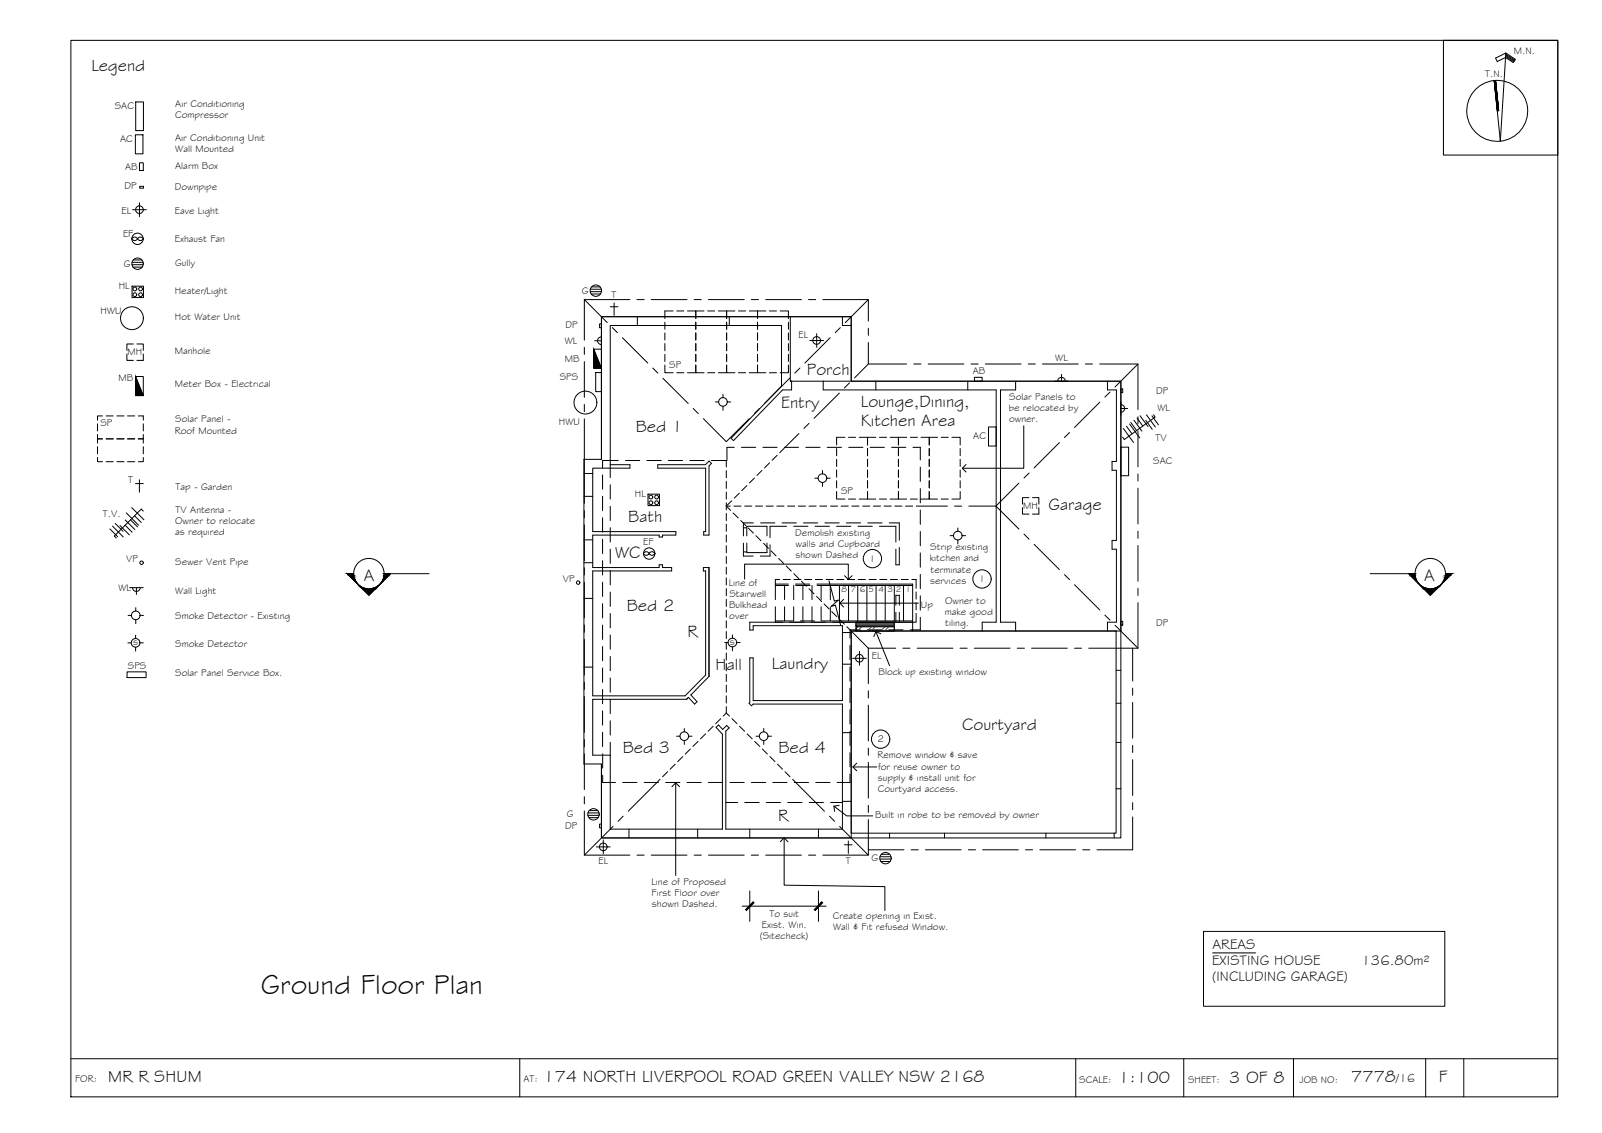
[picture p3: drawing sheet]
<svg xmlns="http://www.w3.org/2000/svg" width="420mm" height="297mm" viewBox="0 0 420 297" stroke-linecap="round" stroke-linejoin="round" font-family="sans-serif">
<!-- layer: BORDER -->
<g fill="none" stroke="#000" stroke-width=".26">
<path d="M18.6 10.6h390v277h-390zM378.6 10.6h30v30.1h-30zM394.9 14.8l2.1 1.4M394.9 14.5l2.3 1.5M394.9 14.2l2.4 1.6M394.9 13.9l2.5 1.7-.5 .8-2-1.3-2.2 1-.5-.9 2.7-1.3-1.4 23.1-1.6-15.9M392.2 21.1l.9 7.9M18.6 277.6h390M136.3 277.6v10M282.1 277.6v10M310.5 277.6v10M339.2 277.6v10"/>
<path d="M373.9 277.6v10M383.9 277.6v10"/>
<circle cx="392.7" cy="29.1" r="8"/>
</g>
<!-- layer: EXISTING -->
<g fill="none" stroke="#000" stroke-width=".26">
<path d="M157.7 83h65.6v16.9h70.7v65.5h-70.7v54.3h-65.6v-19.4h-4.6v-79.9h4.6zM167.2 83v2.3M191.3 83v2.3M207.3 99.9h59.1M207.3 83h13.7M215.9 99.9v2.3h45.4v60.9h-3.7v2.3M220.9 83h2.4v2.3h-2.4zM223.3 85.2v14.7M229.7 99.9v2.3M253.8 99.9v2.3M290.5 99.9h3.5v119.8h-136.3v-19.4M290.5 99.9h-24.1v2.3h-4v60.9h4v2.3"/>
<path d="M290.5 99.9v2.3h2.3v18.8h-1.1v2.3h1.1v18.4h-1.1v2.3h1.1v19.1h-2.3v2.3M153.1 124.1h2.4M153.1 130.1h2.4M157.7 120.4v-37.4h49.6v16.9h.3v2.3h-2.4l-12.8 13.3-.7-.6 13.3-13.7v-15.9h-45v36.5M160 121.8h5.2v.9h-9.7v16.7h21.8v.9h-3.5v.5h-.9v-.5h-17.4v8.5h17.4v-.7h.9v.7h2.4v.9h-20.7v32.7h24.2l5.4-5.4v-27.3h-.6v-.9h1.5v28.5l-4.8 4.9 1.6 1.8-.6 .6-1.6-1.8-.5 .5h-24.6v14.7h4.5v19.4h29.5v-24.9l-1.7-1.8 .7-.6 1 1.1 1.1-1 .6 .7-.8 .8v25.7h30.5v-32.8h-23.4l-.4 .4-.6-.6 .1-.2v-11.7h.9v11.2h23.4v-19.7h-23.4v1.2h-.9v-2.1h42.8v2.3M160 121.8v3.4M160 127.1v3.7M160 132.7v3.8M160 138.3v3.8M172.5 121.8h12.5l1-.9 .6 .6-.6 .6v18.2h-1.4v-.9h.5v-16.7h-12.6zM195 138.4h.9M197.6 137.1h-2.6v3.4"/>
<path d="M199.5 137.1h3.7M205.1 137.1h3.8M206.3 138h-4.3v2.9M208.2 138h3.7M210.7 137.1h3.8M213.8 138h3.7M216.4 137.1h3.7M219.4 138h3.7M222 137.1h3.7M225 138h3.8M227.6 137.1h3.8M230.7 138h4.3v4.1"/>
<path d="M233.2 137.1h2.7v4.5M153.1 156.9h2.4M153.1 147.5h2.4M153.1 141.5h2.4M160 144v3.7M160 149.6v3.7M160 155.2v3.8M195 142.4v3.4h2.5M195 144.7h.9M195.9 140.5v-2.5h5.3v2.5M195.9 142.4v2.5h5.3v-2.5M202 142.8v3h-2.6"/>
<path d="M235 158.7v-2.6h.9v2.6M235.9 143.5v4.6h-.9v-4.1M153.1 174.9h2.4M160 160.8v3.8M160 166.5v3.7M160 172.1v3.7M160 177.7v3.8M220.9 165.8h2.4M220.9 174.1h2.4M223.3 165.4h69.4v53h-69.4zM224.5 163.1v2.3M234.6 163.1v2.3"/>
<path d="M235 160.5v2.6M235.9 160.5v2.6M292.7 175.7h1.3M160 183.3v3.8M160 189v3.7M160 194.6v3.4M220.9 192.1h2.4M292.7 184.4h1.3M292.7 194.6h1.3M165 217.4v2.3M183 217.4v2.3M190.4 210.4h3.1"/>
<path d="M195.3 210.4h3.8M196.6 217.4v2.3M201 210.4h3.7M206.6 210.4h3.7M212.2 210.4h3.8M214.7 217.4v2.3M217.8 210.4h3.1M220.9 210.1h2.4M233.3 218.4v1.3M247.7 218.4v1.3M274.3 218.4v1.3M292.2 218.4v1.3"/>
<path d="M292.7 206.8h1.3"/>
</g>
<!-- layer: ROOFPLAN EXIST. -->
<g fill="none" stroke="#000" stroke-width=".26">
<path d="M153.3 78.5l6 6.1M165.2 78.5h-11.9v10.7M167.1 78.5h1.8M170.8 78.5h9.4M182.1 78.5h1.8M185.8 78.5h9.4M197 78.5h1.9M200.8 78.5h9.4M212.1 78.5h1.8M215.8 78.5h11.9v5.7M227.7 78.5l-6 6.1M153.3 91.1v1.8"/>
<path d="M153.3 94.8v9.4M160.6 85.9l1.3 1.3M163.2 88.5l6.7 6.7M171.2 96.5l1.3 1.3M173.8 99.2l6.7 6.6M207.1 99.2l-6.6 6.6M209.8 96.5l-1.3 1.3M217.7 88.5l-6.6 6.7M220.4 85.9l-1.3 1.3M227.7 89.8v5.6h10.1M227.7 86.1v1.8M227.7 95.4l-3.6 3.7"/>
<path d="M239.7 95.4h1.8M243.4 95.4h9.4M254.7 95.4h1.8M258.4 95.4h9.4M269.7 95.4h1.8M273.4 95.4h9.4M284.7 95.4h1.8M288.4 95.4h10.1v12M298.5 95.4l-6.1 6.1M153.3 109.8v22.2M153.3 106v1.9M181.8 107.1l1.3 1.3"/>
<path d="M184.5 109.8l6 6 6-6M199.2 107.1l-1.3 1.3M203.8 119.4l-1.3 1.3M209.5 113.7l-5 5M212.2 111l-1.4 1.3M220.1 103.1l-6.6 6.6M222.8 100.4l-1.3 1.3M277.8 116l-6.6 6.7M280.5 113.4l-1.3 1.3M288.4 105.4l-6.6 6.7M291.1 102.8l-1.3 1.3M298.5 109.3v1.8"/>
<path d="M298.5 113v9.4M153.3 133.9v1.9M153.3 137.6v9.4M190.5 120.7v1.7M190.5 123.4v1.8M190.5 126.2v1.9M190.5 129v1.9M190.5 131.8v1.9M190.5 134.6v1.9M190.5 137.4v1.9M190.5 132.7h1M190.5 132.7l1.1 1.1"/>
<path d="M191.9 131.3l-1.4 1.4M192.3 134.5l1.3 1.3M192.5 132.7h1.9M193.9 129.3l-1.3 1.3M194.3 136.5l1.3 1.3M195.3 132.7h1.9M195.9 127.3l-1.4 1.3M196.3 138.4l1.3 1.4M197.9 125.3l-1.4 1.3M198.1 132.7h1.9M199.8 123.3l-1.3 1.3M200.9 132.7h1.9"/>
<path d="M201.8 121.3l-1.3 1.4M203.7 132.7h1.9M206.6 132.7h1.8M209.4 132.7h1.9M212.2 132.7h1.8M215 132.7h1.9M217.8 132.7h1.9M220.6 132.7h1.9M223.4 132.7h1.9M226.2 132.7h1.9M229.1 132.7h1.8M231.9 132.7h1.9"/>
<path d="M234.7 132.7h1.8M237.5 132.7h1.9M240.3 132.7h8.2M250.3 132.7h1.9M254.1 132.7h7.1M261.2 132.7l6 6M267.2 126.7l-6 6M269.9 124l-1.3 1.3M298.5 124.2v1.9M298.5 128v9.4M298.5 139.2v1.9M153.3 148.9v1.8"/>
<path d="M153.3 152.6v9.4M190.5 140.2v1.9M190.5 143.1v1.8M190.5 145.9v1.8M190.5 148.7v1.9M190.5 151.5v1.9M190.5 154.3v1.9M190.5 157.1v1.9M190.5 159.9v1.9M198.3 140.4l1.3 1.4M200.2 142.4l1.4 1.4M202.2 144.4l1.3 1.3"/>
<path d="M204.2 146.4l1.3 1.3M206.2 148.4l1.3 1.3M208.2 150.4l1.3 1.3M210.2 152.4l1.3 1.3M212.2 154.4l1.3 1.3M214.2 156.4l1.3 1.3M216.1 158.3l1.4 1.4M268.6 140l1.3 1.4M271.2 142.7l6.6 6.6M279.2 150.7l1.3 1.3M281.8 153.3l6.6 6.6M298.5 158v11.9h-13"/>
<path d="M298.5 143v9.4M298.5 154.3v1.8M153.3 163.9v1.8M153.3 167.6v9.4M153.3 178.9v1.9M190.5 162.7v1.9M190.5 165.6v1.8M190.5 168.4v1.8M190.5 171.2v1.9M190.5 174v1.9M190.5 176.8v1.9M190.5 179.6v1.9"/>
<path d="M218.1 160.3l1.4 1.4M220.1 162.3l1.4 1.4M222.1 164.3l5.6 5.6M227.7 169.9v9.4M227.7 169.9h7.2M236.8 169.9h1.9M240.5 169.9h9.4M251.8 169.9h1.9M255.5 169.9h9.4M266.8 169.9h1.9M270.5 169.9h9.4M281.8 169.9h1.9"/>
<path d="M289.8 161.3l1.3 1.3M292.4 163.9l6.1 6M297.1 169.9v8.7M153.3 182.6v9.4M153.3 193.9v1.8M153.3 197.6v9.4M179.1 198.3l-1.4 1.4M181.1 196.4l-1.4 1.3M183.1 194.4l-1.4 1.3M185 192.4l-1.3 1.3M187 190.4l-1.3 1.3M189 188.4l-1.3 1.3"/>
<path d="M190.5 186.9l.8 .8M190.5 186.9l-.8 .8M190.5 182.4v1.9M190.5 185.2v1.7M192 188.4l1.3 1.3M194 190.4l1.3 1.3M195.9 192.4l1.4 1.3M197.9 194.4l1.4 1.3M199.9 196.4l1.4 1.3M201.9 198.3l1.3 1.4M227.7 181.1v1.9M227.7 184.9v9.3"/>
<path d="M227.7 196.1v1.9M227.7 199.9v9.3M297.1 180.4v1.9M297.1 184.2v9.3M297.1 195.4v1.9M297.1 199.2v9.3M153.3 212.6v11.6h11.9M153.3 208.9v1.8M160.8 216.7l-7.5 7.5M163.4 214l-1.3 1.3M173.1 204.3l-8.3 8.4M175.1 202.3l-1.3 1.4"/>
<path d="M177.1 200.3l-1.3 1.4M203.9 200.3l1.3 1.4M205.9 202.3l1.3 1.4M207.9 204.3l8.3 8.4M217.6 214l1.3 1.3M220.2 216.7l7.5 7.5M227.7 214.9v9.3h-11.9M227.7 211.1v1.9M297.1 214.2v8.6h-9.4M297.1 210.4v1.9M167.1 224.2h1.8M170.8 224.2h9.4"/>
<path d="M182.1 224.2h1.8M185.8 224.2h9.4M197 224.2h1.9M200.8 224.2h9.4M212.1 224.2h1.8M227.7 222.8h9.4M239 222.8h1.8M242.7 222.8h9.4M254 222.8h1.8M257.7 222.8h9.4M269 222.8h1.8M272.7 222.8h9.4"/>
<path d="M284 222.8h1.8"/>
</g>
<!-- layer: NEWWORK -->
<g fill="none" stroke="#000" stroke-width=".26">
<path d="M192.6 117.3h-1.9v3.4h-4.2M194.4 117.3h3.8M200.1 117.3h3.7M205.7 117.3h3.8M211.3 117.3h3.8M216.9 117.3h3.8M222.6 117.3h3.7M228.2 117.3h3.8M233.8 117.3h3.8M239.4 117.3h2v3.3M158 124.5v3.7M158 130.1v3.8"/>
<path d="M158 135.8v3.7M162.2 120.7h-4.2v1.9M164 120.7h3.8M169.7 120.7h3.7M175.3 120.7h3.7M180.9 120.7h3.8M241.4 122.5v3.7M241.4 128.1v3.7M241.4 133.7v3.8M241.4 139.3v3.8M158 141.4v3.7M158 147v3.7"/>
<path d="M158 152.6v3.8M158 158.3v3.7M204.5 151.9h-1.1v1.2M205.4 151.9h1.9M208.2 151.9h1.9M211 151.9h1.9M213.9 151.9h1.8M216.6 151.9h1.9M219.5 151.9h1.8M222.3 151.9h1.9M225.1 151.9h1.9M227.9 151.9h1.9"/>
<path d="M230.7 151.9h1.9M233.5 151.9h1.9M236.4 151.9h1.8M239.1 151.9h1.2v2.4M240.3 155.2v1.9M240.3 158v1.9M241.4 145v3.7M241.4 150.6v3.7M241.4 156.2v3.8M158 163.9v3.7M158 169.5v3.7M158 175.1v3.8"/>
<path d="M222.9 169.2v3.7M222.9 174.8v3.8M224.5 163.1h10.1v1h-10.1zM224.5 164.3h10.1v1.1h-10.1zM225.6 165.1h-2.7v2.2M227.5 165.1h3.7M233.1 165.1h3.7M240.3 160.8v2.3h-.9M241.4 161.8v3.3h-2.7M158 180.8v3.7M158 186.4v3.7M158 192v3.7"/>
<path d="M158.1 197.6v3.8M222.9 180.4v3.8M222.9 186.1v3.7M222.9 191.7v3.7M222.9 197.3v3.8M158.1 203.3v1.8h3.3M163.3 205.1h3.8M168.9 205.1h3.8M174.6 205.1h3.7M180.2 205.1h3.7M185.8 205.1h3.8M191.4 205.1h3.8"/>
<path d="M197.1 205.1h3.7M202.7 205.1h3.7M208.3 205.1h3.8M213.9 205.1h3.8M222.9 202.9v2.2h-3.4"/>
</g>
<!-- layer: SECTION POINT -->
<g fill="#000" stroke="#000" stroke-width=".26">
<path d="M93.5 152.8l.4 .4zM94.3 153.6l.5 .3zM95.1 154.4h3.3l-1.6 1.7zM99.2 153.6l.4-.4zM99.9 152.8l-.3 .4zM371.9 152.8l.4 .4zM372.3 153.2l.4 .4zM373.5 154.4h3.3l-1.7 1.7zM377 153.9l.6-.3zM378.3 152.8l-.3 .4z"/>
<path d="M91.1 150.4l.5 .5h1.2zM91.1 150.4h1.7v.5z"/>
<path d="M91.6 150.9l.5 .5h.8zM91.6 150.9h1.2l.1 .5z"/>
<path d="M92.1 151.4l.5 .5h.5zM92.1 151.4h.8l.2 .5z"/>
<path d="M92.6 151.9l.7 .5zM92.6 151.9h.5l.2 .5z"/>
<path d="M93.1 152.4l.5 .4zM93.1 152.4l.5 .4z"/>
<path d="M94.3 153.6l.5 .3zM93.9 153.2l.5 .4z"/>
<path d="M94.6 153.9l.3 .2h.5zM94.6 153.9l.8 .2z"/>
<path d="M94.9 154.1l.1 .2h.9zM94.9 154.1l1 .2z"/>
<path d="M95 154.3l1.5 .1zM95 154.3l1.5 .1z"/>
<path d="M97 154.4h1.4zM97.6 154.3h.9z"/>
<path d="M97.6 154.3h.9l-.3-.2zM98.2 154.1h.5l-.2 .2z"/>
<path d="M98.2 154.1h.5v-.2zM98.7 153.9h.2l-.2 .2z"/>
<path d="M98.7 153.9l.5-.3zM99.2 153.6l-.3 .3z"/>
<path d="M100.2 152.4l-.3 .4zM100.2 152.4h.2l-.4 .4z"/>
<path d="M100.5 151.9l-.3 .5h.2zM100.5 151.9h.4l-.5 .5z"/>
<path d="M100.6 151.4l-.1 .5h.4zM100.6 151.4h.8l-.5 .5z"/>
<path d="M100.7 150.9l-.1 .5h.8zM100.7 150.9h1.2l-.5 .5z"/>
<path d="M100.8 150.4l-.1 .5h1.2zM100.8 150.4h1.6l-.5 .5z"/>
<path d="M370 150.9l1.1-.5 .1 .5zM369.5 150.4l.5 .5 1.1-.5z"/>
<path d="M370.5 151.4l.7-.5v.5zM370 150.9l.5 .5 .7-.5z"/>
<path d="M371.2 151.4l.2 .5h-.4zM370.5 151.4l.5 .5 .2-.5z"/>
<path d="M371.4 151.9l.3 .5h-.2zM371 151.9l.5 .5-.1-.5z"/>
<path d="M371.7 152.4l.2 .4zM371.5 152.4l.4 .4-.2-.4z"/>
<path d="M372.7 153.6l.5 .3zM372.7 153.6l.3 .3z"/>
<path d="M373.2 153.9l.5 .2h-.5zM373 153.9l.2 .2v-.2z"/>
<path d="M373.4 154.3l.3-.2 .6 .2zM373.2 154.1l.2 .2 .3-.2z"/>
<path d="M373.5 154.4h1.3zM373.4 154.3h.9z"/>
<path d="M375.4 154.4l1.5-.1zM375.4 154.4l1.5-.1z"/>
<path d="M376 154.3l1-.2-.1 .2zM376 154.3l1-.2z"/>
<path d="M376.5 154.1l.8-.2-.3 .2zM376.5 154.1l.8-.2z"/>
<path d="M377 153.9l.6-.3zM377.5 153.6l.5-.4z"/>
<path d="M378.3 152.8l.5-.4zM378.6 152.4l-.3 .4 .5-.4z"/>
<path d="M378.6 152.4l.7-.5zM378.8 151.9l-.2 .5 .7-.5z"/>
<path d="M378.8 151.9l.9-.5-.4 .5zM379 151.4l-.2 .5 .9-.5z"/>
<path d="M379 151.4l1.3-.5-.6 .5zM379.1 150.9l-.1 .5 1.3-.5z"/>
<path d="M379.1 150.9l1.7-.5-.5 .5zM379.1 150.4v.5l1.7-.5z"/>
</g>
<g fill="none" stroke="#000" stroke-width=".26">
<path d="M92.8 150.4h-1.7l5.7 5.7 5.6-5.7M100.8 150.4h11.7M359.4 150.4h11.7M369.5 150.4l5.6 5.7 5.7-5.7h-1.7"/>
<circle cx="96.7" cy="150.4" r="4"/>
<circle cx="375.1" cy="150.4" r="4"/>
</g>
<!-- layer: SERVICES -->
<g fill="none" stroke="#000" stroke-width=".26">
<path d="M35.5 35.3h2v5h-2zM35.6 26.7h2v7.5h-2zM34.8 55h3.6M36.6 42.7h1v2h-1zM36.6 53.2v3.6M36.6 48.8h1v.5h-1zM34.6 69.4h3M34.6 75h3v3h-3zM34.6 68.8h2.9M34.8 62.4a.86 .86 0 0 1 1.3 .2 .86 .86 0 0 1-1.5 0zM34.9 70h2.4M35 68.1h2.2"/>
<path d="M36.1 62.6a.86 .86 0 0 1 1.5 0M36.1 62.6a.86 .86 0 0 0 1.5 0M154.8 76.5h3M154.8 75.8h2.9M155.1 77.1h2.4M155.2 75.2h2.2M161.1 79.4v3.3M33.3 92.8v1.7h1.7M35 90.2h-1.7v1.7M35.5 98.7v5h2.1l-2.1-5h2.1v5M35.9 90.2h1.7v1.7M37.6 92.8v1.7h-1.7"/>
<path d="M155.7 91.5v5h2l-2-5h2v5M155.9 89.3h1.8M156.2 97.7h1.5v5h-1.5zM157.3 84.9h.4v1h-.4zM157.7 88.3a1.01 1.01 0 0 0-1 1 1.01 1.01 0 0 0 1 1M157.7 87.5v3.6M160 80.4h2.1M174.4 95.7v2h2.2M174.4 84.5v1.8M174.4 87.3v1.8M174.4 90.1v1.9M174.4 92.9v1.9"/>
<path d="M176.6 81.5h-2.2v2M177.5 81.5h1.9M177.5 97.7h1.9M180.3 81.5h2.2v2v-2h2.1M180.3 97.7h2.2v-2v2h2.1M182.5 84.5v1.8M182.5 87.3v1.8M182.5 90.1v1.9M182.5 92.9v1.9M185.6 81.5h1.9M185.6 97.7h1.9M188.4 81.5h2.2v2v-2h2.2"/>
<path d="M188.4 97.7h2.2v-2v2h2.2M190.6 84.5v1.8M190.6 87.3v1.8M190.6 90.1v1.9M190.6 92.9v1.9M193.7 81.5h1.9M193.7 97.7h1.9M196.5 81.5h2.2v2v-2h2.2M196.5 97.7h2.2v-2v2h2.2M198.7 84.5v1.8M198.7 87.3v1.8M198.7 90.1v1.9"/>
<path d="M198.7 92.9v1.9M201.8 81.5h1.9M201.8 97.7h1.9M204.6 81.5h2.2v2M206.8 95.7v2h-2.2M206.8 84.5v1.8M206.8 87.3v1.8M206.8 90.1v1.9M206.8 92.9v1.9M212.4 89.3h3.6M214.2 87.5v3.6M255.6 98.9h2v1h-2z"/>
<path d="M276.6 99.9h3.6M277.4 99.9a1.01 1.01 0 0 1 1-1 1.01 1.01 0 0 1 1 1M278.4 98.1v1.8M25.6 113.9v1.2h1.3h-1.3v1.1M25.6 119.9v1.1h1.3M25.6 111.1v1.9M25.6 117.1v1.9M26.9 109h-1.3v1.2M27.8 115.1h1.9M27.8 109h1.9M30.7 115.1h1.8M30.7 109h1.8"/>
<path d="M33.5 115.1h1.8M33.5 109h1.8M36.3 109h1.3v1.2M37.6 113.9v1.2h-1.3h1.3v1.1M37.6 119.9v1.1h-1.3M37.6 111.1v1.9M37.6 117.1v1.9M187.6 105.4h.9M189.6 103.4v.9M189.6 106.5v1.1M190.7 105.4h1M219.4 117.6v1.9"/>
<path d="M221.6 114.7h-2.2v2M222.5 114.7h1.9M225.3 114.7h2.2v2v-2h2.2M227.5 117.6v1.9M230.6 114.7h1.9M233.5 114.7h2.1v2v-2h2.2M235.6 117.6v1.9M238.7 114.7h1.9M241.6 114.7h2.1v2v-2h2.2M243.7 117.6v1.9M246.8 114.7h1.9M249.6 114.7h2.2v2"/>
<path d="M251.8 117.6v1.9M259.3 111.9h2v5h-2zM294 106.1a1.01 1.01 0 0 1 1 1 1.01 1.01 0 0 1-1 1M294 117.2h2v7.5h-2zM294 101.9h.5v1h-.5zM294 107.1h1.8M294 105.3v3.6M294.6 112.3l2.7 3.7M295.4 111.7l1.5 2M296.3 111.2l2.6 3.6M296.6 110.8l1.5 2.1M297.4 110.2l2.1 2.8"/>
<path d="M298.2 109.6l1.5 2.1M299 109l2.1 2.8M300.5 110.2l1.7 2.4M300.7 108.7l2.3 3.3M302.1 109l1.7 2.4M302.5 108.7l.5 .6-8.1 5.9-.5-.6M27.8 121h1.9M28.8 138.7l2.1 2M29.5 137.9l2.8 2.9M30.2 137.2l2.1 2.1M30.7 121h1.8M31.5 137.8l2.4 2.4"/>
<path d="M32.8 137.7l1.9 1.8M32.9 136.3l2.5 2.5M33.1 134.5l3.2 3.2M33.5 121h1.8M34.2 136.3l1.9 1.8M34.5 133.1l3.2 3.2M35.3 135.2l1.7 1.8M35.5 126.8h2.1M36.6 125.8v3.2M37.6 134l-.6-.5-7 7 .5 .6M170 129.6h3v3h-3zM213.7 125.4h.9"/>
<path d="M215.7 123.4v.8M215.7 126.5v1M216.8 125.4h.9M219.4 128.9v1.9h2.2M219.4 120.4v1.9M219.4 123.2v1.9M219.4 126v1.9M222.5 130.8h1.9M225.3 130.8h2.2v-1.9v1.9h2.2M227.5 120.4v1.9M227.5 123.2v1.9M227.5 126v1.9"/>
<path d="M230.6 130.8h1.9M233.5 130.8h2.1v-1.9v1.9h2.2M235.6 120.4v1.9M235.6 123.2v1.9M235.6 126v1.9M238.7 130.8h1.9M241.6 130.8h2.1v-1.9v1.9h2.2M243.7 120.4v1.9M243.7 123.2v1.9M243.7 126v1.9M246.8 130.8h1.9M251.2 138.4v.9"/>
<path d="M251.8 128.9v1.9h-2.2M251.8 120.4v1.9M251.8 123.2v1.9M251.8 126v1.9M268.2 133.1v1.7h1.7M269.9 130.5h-1.7v1.7M270.8 130.5h1.7v1.7M272.5 133.1v1.7h-1.7M34 154.1h3.6M34.8 154.1a1.01 1.01 0 0 0 1 1 1.01 1.01 0 0 0 1-1M35.6 159.3v.9M35.8 154.1v1.8"/>
<path d="M168.9 144.9a.86 .86 0 0 1 1.4 .2 .84 .84 0 0 1-.8 .5 .84 .84 0 0 1-.8-.5zM170.4 144.9a.86 .86 0 0 1 1.4 .2 .84 .84 0 0 1-.8 .5 .84 .84 0 0 1-.8-.5zM249.2 140.4h.9M251.2 141.6v1M252.4 140.4h.8M33.3 176.1h5v1.5h-5zM33.5 168.5h.9M33.6 161.3h.9M35.6 166.5v.9M35.6 169.7v1M35.6 162.5v1M36.7 168.5h.9"/>
<path d="M36.7 161.3h.9M190.1 168.5h.9M192.1 166.4v.9M192.1 169.6v1M193.2 168.5h.9M223.6 172.6h3.6M225.4 170.8v3.6M294 162.9h.5v1h-.5zM177.4 193h1M179.5 191v.9M179.5 194.1v1.1M180.6 193h.9"/>
<path d="M198.3 193h.9M200.3 191v.9M200.3 194.1v1.1M201.5 193h.8M154.2 213.8h2.9M154.2 213.1h2.9M154.5 214.4h2.4M154.5 212.5h2.3M157.3 216h.4v1h-.4zM156.4 222h3.6M158.2 220.2v3.6M221.5 221.5h2"/>
<path d="M222.5 220.5v3.2M230.8 225.2h2.9M230.8 224.6h2.9M231 225.9h2.5M231.1 224h2.2"/>
<circle cx="36.6" cy="55" r="1.01"/>
<circle cx="35.4" cy="77.3" r=".5"/>
<circle cx="35.4" cy="75.8" r=".5"/>
<circle cx="36.1" cy="62.6" r="1.49"/>
<circle cx="36.1" cy="69.1" r="1.49"/>
<circle cx="36.9" cy="77.3" r=".5"/>
<circle cx="36.9" cy="75.8" r=".5"/>
<circle cx="156.3" cy="76.2" r="1.49"/>
<circle cx="34.6" cy="83.4" r="3"/>
<circle cx="214.2" cy="89.3" r="1.01"/>
<circle cx="153.5" cy="105.5" r="3"/>
<circle cx="189.6" cy="105.4" r="1.13"/>
<circle cx="170.7" cy="131.8" r=".5"/>
<circle cx="170.7" cy="130.3" r=".5"/>
<circle cx="172.2" cy="131.8" r=".5"/>
<circle cx="172.2" cy="130.3" r=".5"/>
<circle cx="215.7" cy="125.4" r="1.13"/>
<circle cx="37.1" cy="147.5" r=".46"/>
<circle cx="151.6" cy="152.7" r=".46"/>
<circle cx="170.3" cy="145.1" r="1.49"/>
<circle cx="251.2" cy="140.4" r="1.13"/>
<circle cx="35.6" cy="168.5" r="1.13"/>
<circle cx="35.6" cy="161.3" r="1.13"/>
<circle cx="192.1" cy="168.4" r="1.13"/>
<circle cx="225.4" cy="172.6" r="1.01"/>
<circle cx="179.5" cy="193" r="1.13"/>
<circle cx="200.3" cy="193" r="1.13"/>
<circle cx="155.7" cy="213.5" r="1.49"/>
<circle cx="158.2" cy="222" r="1.01"/>
<circle cx="232.2" cy="225" r="1.49"/>
</g>
<path d="M35.5 98.7l2.1 5h-2.1zM155.7 91.5l2 5h-2z" fill="#000" stroke="#000" stroke-width=".26"/>
<!-- layer: 0 -->
<g fill="none" stroke="#000" stroke-width=".26">
<path d="M268.5 111.6v11.2h-16.1M253.4 121.8l-1 1 1 1M195.3 151.8v-3.9h27.2v4M220.3 158.1h20.6M221.3 157.1l-1 1 1 1M221.5 150.9l1 1 1-1M229.7 165.6l3.6 8.9M231 166.2l-1.3-.6-.5 1.3M176.2 206.3l1-1.1 1 1.1M177.2 205.2v24.3M205.7 219.7v12.4l26.4 .3v6.3M218.7 211.3l3.4 2.6h6.8"/>
<path d="M220.1 211.2l-1.4 .1 .2 1.4M223.7 201.1h6.2M224.7 200.1l-1 1 1 1M204.6 220.7l1.1-1 1 1"/>
</g>
<!-- layer: HATCH -->
<path d="M224.5 163.1l10.1 1v-1zM224.5 163.1l10.1 1h-10.1z" fill="#545454" stroke="#545454" stroke-width=".26"/>
<path d="M225 164.3l-.5 .5M226 164.3l-1.1 1.1M228.5 164.3l-1.1 1.1M229.5 164.3l-1.1 1.1M232.1 164.3l-1.1 1.1M233.1 164.3l-1.1 1.1M234.6 165.4h-.1" fill="none" stroke="#545454" stroke-width=".26"/>
<!-- layer: STAIRS -->
<g fill="none" stroke="#000" stroke-width=".26">
<path d="M203.4 159.1v4h1.9M203.4 153.5h3.4M205.8 153.5v3.7M205.8 159.1v3.7M206.8 153.1h-3.4v4.1M208.2 153.5v3.7M208.2 159.1v3.7M208.6 153.1h3.8M208.7 153.5h3.7M210.6 153.5v3.7M210.6 159.1v3.7M213 153.5v3.7"/>
<path d="M213 159.1v3.7M214.3 153.1h25.1v10h-21M214.3 153.5h25.1M215.4 153.5v3.7M215.4 159.1v3.7M217.8 153.5v3.7M217.8 159.1v3.7M220.2 153.5v9.3M222.6 153.5v9.3M225 153.5v9.3M227.4 153.5v9.3M229.8 153.5v9.3"/>
<path d="M232.2 153.5v9.3M234.6 153.5v9.3M237 153.5v9.3M203.4 162.8h4.6M207.1 163.1h3.8M209.9 162.8h3.7M212.8 163.1h3.7M215.5 162.8h23.9"/>
</g>
<!-- layer: 0.13 -->
<path d="M217.4 152.3l1.4 5.3 1.1-.3-1.9 1.7 1.1-.3 1.4 5.3" fill="none" stroke="#000" stroke-width=".26"/>
<!-- layer: BORDER -->
<g fill="#000" stroke="#000" stroke-width=".26">
<path d="M391.9 21.1l.9 8zM391.9 21.1h.3l.6 8z"/>
<path d="M392.2 21.1l.6 8 .3-.1zM392.2 21.1l.9 7.9z"/>
</g>
<!-- layer: TEXT -->
<g fill="none" stroke="#000" stroke-width=".26">
<path d="M315.6 244.2h63.3v19.6h-63.3zM318 249.8h11.3"/>
<circle cx="228.8" cy="146.5" r="2.4"/>
<circle cx="257.6" cy="151.8" r="2.4"/>
<circle cx="231" cy="193.8" r="2.4"/>
</g>
<!-- layer: DIMENSION -->
<path d="M194.7 237.6h21.9M196.6 233.6v8M214.7 233.6v8" fill="none" stroke="#000" stroke-width=".26"/>
<!-- layer: 0 -->
<g fill="#000" stroke="#000" stroke-width=".26">
<path d="M197.6 236.5l-1.8 2.2 2-2zM195.5 238.5l2.1-2-1.8 2.2z"/>
<path d="M213.6 238.5l.2 .2 1.7-2.2zM215.5 236.5l.3 .2-2 2z"/>
</g>
<text font-size="7.5" x="68.4" y="260.5">Ground Floor Plan</text>
<g font-size="4.5">
<text x="24" y="18.6">Legend</text>
<text x="211.6" y="98.2">Porch</text>
<text x="204.8" y="107.1">Entry</text>
<text x="225.8" y="106.8">Lounge,Dining,</text>
<text x="166.7" y="113.3">Bed 1</text>
<text x="225.8" y="111.8">Kitchen Area</text>
<text x="164.8" y="136.9">Bath</text>
<text x="275" y="133.7">Garage</text>
<text x="161.3" y="146.2">WC</text>
<text x="95.4" y="152.3">A</text>
<text x="373.6" y="152.3">A</text>
<text x="164.4" y="160.3">Bed 2</text>
<text x="180.3" y="167">R</text>
<text x="187.7" y="175.6">Hall</text>
<text x="202.5" y="175.4">Laundry</text>
<text x="252.3" y="191.3">Courtyard</text>
<text x="163.3" y="197.3">Bed 3</text>
<text x="204.2" y="197.4">Bed 4</text>
<text x="204.1" y="215.2">R</text>
<text x="28.4" y="283.6">MR R SHUM</text>
<text x="142.6" y="283.6">174 NORTH LIVERPOOL ROAD GREEN VALLEY NSW 2168</text>
<text x="293.3" y="283.9">1:100</text>
<text x="322.3" y="283.9">3 OF 8</text>
<text x="354.4" y="283.8">7778</text>
<text x="377.4" y="283.7">F</text>
</g>
<g font-size="3.7">
<text x="318" y="248.8">AREAS</text>
<text x="317.9" y="253">EXISTING HOUSE</text>
<text x="317.9" y="257.2">(INCLUDING GARAGE)</text>
<text x="357.1" y="253">136.80m²</text>
</g>
<text font-size="3.2" x="366.2" y="283.8">/16</text>
<g font-size="2.6">
<text x="397" y="14.1">M.N.</text>
<text x="389.5" y="20.3">T.N.</text>
<text x="30.1" y="28.5">SAC</text>
<text x="46" y="28.1">Air Conditioning</text>
<text x="45.9" y="31">Compressor</text>
<text x="31.5" y="37.2">AC</text>
<text x="45.9" y="36.9">Air Conditioning Unit</text>
<text x="46" y="39.9">Wall Mounted</text>
<text x="32.8" y="44.5">AB</text>
<text x="45.9" y="44.4">Alarm Box</text>
<text x="32.6" y="49.5">DP</text>
<text x="45.8" y="49.9">Downpipe</text>
<text x="31.9" y="56">EL</text>
<text x="45.9" y="56.2">Eave Light</text>
<text x="32.3" y="62.2">EF</text>
<text x="45.9" y="63.3">Exhaust Fan</text>
<text x="32.5" y="69.9">G</text>
<text x="45.9" y="69.8">Gully</text>
<text x="31.1" y="75.8">HL</text>
<text x="45.8" y="77.1">Heater/Light</text>
<text x="152.6" y="77">G</text>
<text x="26.4" y="82.4">HWU</text>
<text x="45.9" y="84">Hot Water Unit</text>
<text x="160.4" y="78.1">T</text>
<text x="148.3" y="85.9">DP</text>
<text x="209.4" y="88.7">EL</text>
<text x="33.4" y="93.1">MH</text>
<text x="45.8" y="92.7">Manhole</text>
<text x="148.1" y="90.2">WL</text>
<text x="148.1" y="94.8">MB</text>
<text x="276.8" y="94.5">WL</text>
<text x="31" y="99.9">MB</text>
<text x="45.8" y="101.5">Meter Box - Electrical</text>
<text x="146.8" y="99.7">SPS</text>
<text x="175.5" y="96.5">SP</text>
<text x="255.1" y="98.1">AB</text>
<text x="264.6" y="107.7">be relocated by</text>
<text x="264.7" y="104.8">Solar Panels to</text>
<text x="303.3" y="103.2">DP</text>
<text x="303.5" y="107.7">WL</text>
<text x="26.3" y="111.6">SP</text>
<text x="45.8" y="113.7">Roof Mounted</text>
<text x="45.9" y="110.7">Solar Panel -</text>
<text x="146.6" y="111.4">HWU</text>
<text x="264.7" y="110.6">owner.</text>
<text x="255.3" y="115.2">AC</text>
<text x="303.1" y="115.6">TV</text>
<text x="302.5" y="121.7">SAC</text>
<text x="33.6" y="126.7">T</text>
<text x="46" y="128.4">Tap - Garden</text>
<text x="166.5" y="130.4">HL</text>
<text x="220.6" y="129.6">SP</text>
<text x="27" y="135.6">T.V.</text>
<text x="45.9" y="137.4">Owner to relocate</text>
<text x="46" y="134.5">TV Antenna -</text>
<text x="268.3" y="133.4">MH</text>
<text x="46" y="140.3">as required</text>
<text x="168.7" y="142.8">EF</text>
<text x="208.6" y="140.4">Demolish existing</text>
<text x="208.6" y="143.3">walls and Cupboard</text>
<text x="33.1" y="147.4">VP</text>
<text x="45.9" y="148.2">Sewer Vent Pipe</text>
<text x="208.6" y="146.3">shown Dashed</text>
<text x="228" y="147.3">1</text>
<text x="243.9" y="147.2">kitchen and</text>
<text x="244" y="144.3">Strip existing</text>
<text x="31.1" y="155">WL</text>
<text x="46" y="155.7">Wall Light</text>
<text x="147.6" y="152.6">VP</text>
<text x="191.2" y="153.6">Line of</text>
<text x="244" y="153">services</text>
<text x="244" y="150.1">terminate</text>
<text x="256.7" y="152.6">1</text>
<text x="191.2" y="159.5">Bulkhead</text>
<text x="191.3" y="156.6">Stairwell</text>
<text x="241.5" y="159.3">Up</text>
<text x="247.8" y="161.3">make good</text>
<text x="247.8" y="158.4">Owner to</text>
<text x="45.9" y="162.2">Smoke Detector - Existing</text>
<text x="191.3" y="162.4">over</text>
<text x="247.9" y="164.2">tiling.</text>
<text x="303.3" y="164.2">DP</text>
<text x="34.9" y="169.1">s</text>
<text x="45.9" y="169.5">Smoke Detector</text>
<text x="191.4" y="169">s</text>
<text x="228.6" y="172.9">EL</text>
<text x="33.5" y="175.4">SPS</text>
<text x="45.9" y="177.2">Solar Panel Service Box.</text>
<text x="230.4" y="177.1">Block up existing window</text>
<text x="230.1" y="194.6">2</text>
<text x="230.1" y="198.8">Remove window &amp; save</text>
<text x="230.3" y="201.8">for reuse owner to</text>
<text x="230.2" y="204.7">supply &amp; install unit for</text>
<text x="230.2" y="207.6">Courtyard access.</text>
<text x="148.6" y="214.3">G</text>
<text x="229.5" y="214.6">Built in robe to be removed by owner</text>
<text x="148.3" y="217.2">DP</text>
<text x="157" y="226.5">EL</text>
<text x="221.8" y="226.6">T</text>
<text x="228.6" y="225.8">G</text>
<text x="170.9" y="232">Line of Proposed</text>
<text x="170.9" y="234.9">First Floor over</text>
<text x="171" y="237.9">shown Dashed.</text>
<text x="199.8" y="243.3">Exist. Win.</text>
<text x="201.8" y="240.3">To suit</text>
<text x="218.4" y="240.8">Create opening in Exist.</text>
<text x="218.5" y="243.7">Wall &amp; Fit refused Window.</text>
<text x="199.3" y="246.2">(Sitecheck)</text>
<text x="19.7" y="283.8">FOR:</text>
<text x="137.3" y="283.6">AT:</text>
<text x="283" y="283.9">SCALE:</text>
<text x="311.6" y="283.9">SHEET:</text>
<text x="340.8" y="283.9">JOB NO:</text>
</g>
<g font-size="2.2">
<text x="220.7" y="155.3">8</text>
<text x="223" y="155.3">7</text>
<text x="225.5" y="155.3">6</text>
<text x="227.8" y="155.3">5</text>
<text x="230.4" y="155.3">4</text>
<text x="232.7" y="155.3">3</text>
<text x="235" y="155.3">2</text>
<text x="237.5" y="155.3">1</text>
</g>
</svg>
